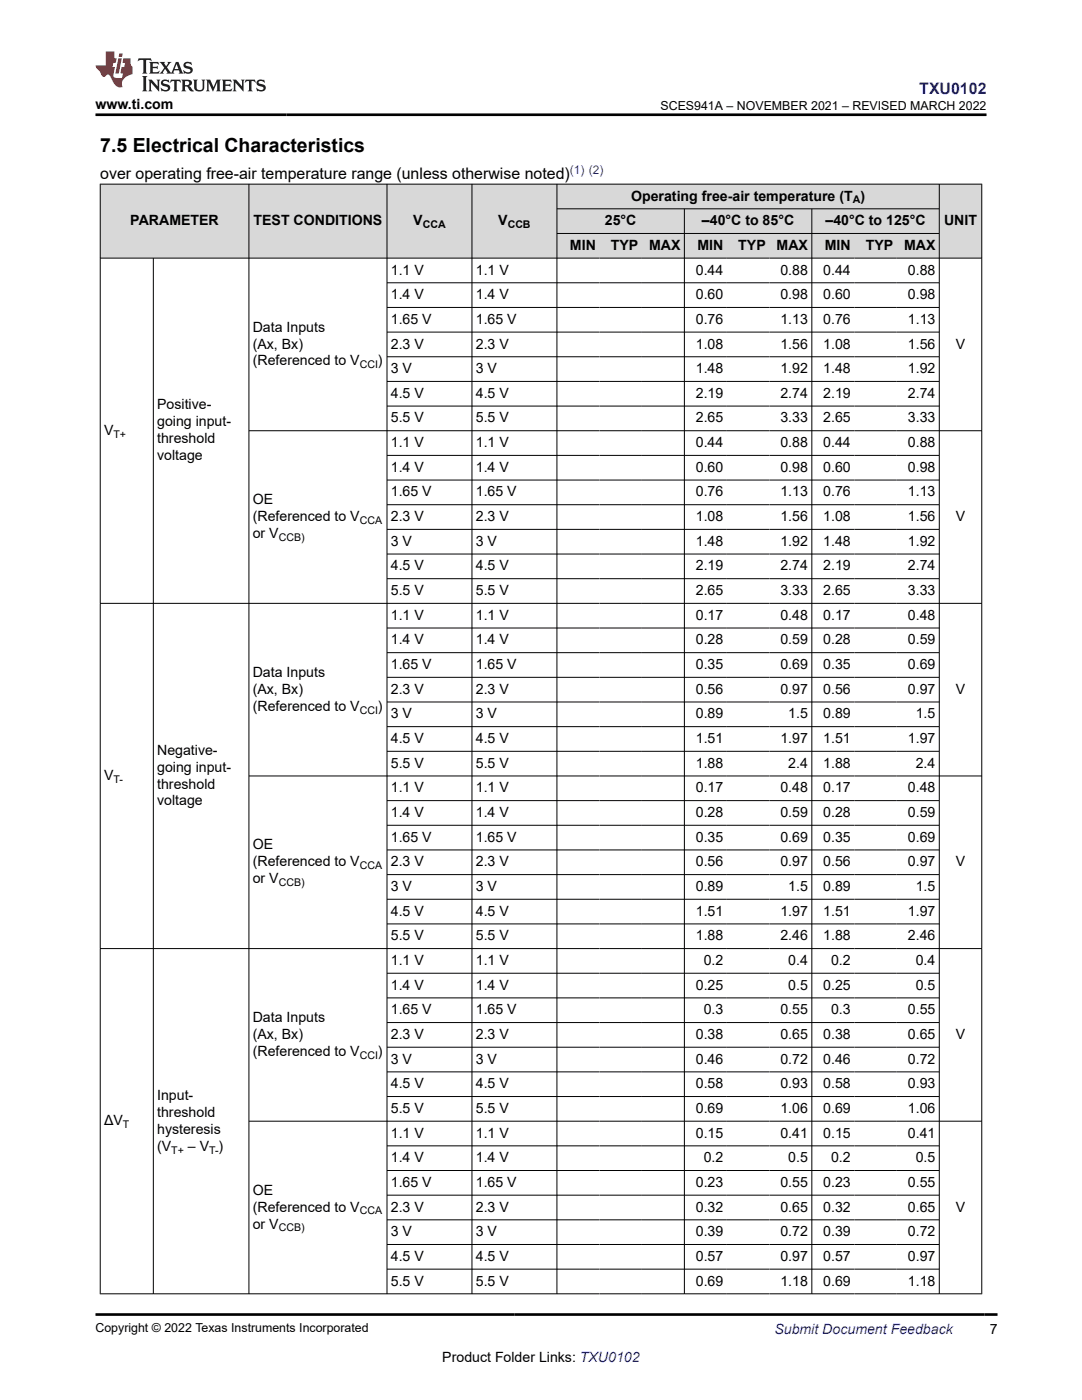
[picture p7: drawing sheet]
<svg xmlns="http://www.w3.org/2000/svg" width="216mm" height="279mm" viewBox="0 0 216 279" stroke-linecap="round" stroke-linejoin="round" font-family="sans-serif">
<g fill="#d8d8d8">
<path d="M20 36.8h175.9v4.9h-175.9z" fill-rule="evenodd"/>
<path d="M20.1 36.8h29.5v14.7h-29.5z" fill-rule="evenodd"/>
<path d="M49.7 36.8h27.5v14.7h-27.5z" fill-rule="evenodd"/>
<path d="M77.3 36.8h16.8v14.7h-16.8z" fill-rule="evenodd"/>
<path d="M94.2 36.8h16.9v14.7h-16.9z" fill-rule="evenodd"/>
<path d="M111.2 36.8h76.2v4.8h-76.2z" fill-rule="evenodd"/>
<path d="M187.5 36.8h8.3v14.7h-8.3z" fill-rule="evenodd"/>
<path d="M111.2 41.7h25.3v4.8h-25.3z" fill-rule="evenodd"/>
<path d="M136.6 41.7h25.3v4.8h-25.3z" fill-rule="evenodd"/>
<path d="M162.1 41.7h25.3v4.8h-25.3z" fill-rule="evenodd"/>
<path d="M111.2 46.7h8.4v4.8h-8.4z" fill-rule="evenodd"/>
<path d="M119.6 46.7h8.5v4.8h-8.5z" fill-rule="evenodd"/>
<path d="M128.1 46.7h8.4v4.8h-8.4z" fill-rule="evenodd"/>
<path d="M136.6 46.7h8.4v4.8h-8.4z" fill-rule="evenodd"/>
<path d="M145 46.7h8.5v4.8h-8.5z" fill-rule="evenodd"/>
<path d="M153.5 46.7h8.4v4.8h-8.4z" fill-rule="evenodd"/>
<path d="M162.1 46.7h8.4v4.8h-8.4z" fill-rule="evenodd"/>
<path d="M170.5 46.7h8.4v4.8h-8.4z" fill-rule="evenodd"/>
<path d="M178.9 46.7h8.5v4.8h-8.5z" fill-rule="evenodd"/>
</g>
<g fill="none" stroke="#000" stroke-width=".2">
<path d="M19.9 36.8h176.1M20 36.7v221.6M49.7 36.7v221.6M77.2 36.7v221.6M94.2 36.7v221.6M111.1 36.7v221.6M187.4 36.7v221.6M195.9 36.7v221.6M19.9 51.5h176.1M30.6 51.5v206.8M77.2 56.4h110.3M111.1 41.7h76.4"/>
<path d="M111.1 46.6h76.4M136.6 41.7v216.6M162 41.7v216.6M77.2 61.4h110.3M77.2 66.3h110.3M77.2 71.2h110.3M77.2 76.1h110.3M49.7 86h146.3M77.2 81h110.3M77.2 90.9h110.3M77.2 95.8h110.3M77.2 100.7h110.3"/>
<path d="M77.2 105.6h110.3M77.2 110.6h110.3M77.2 115.5h110.3M77.2 125.3h110.3M77.2 130.3h110.3M77.2 135.2h110.3M196 120.4h-176.1M49.7 154.9h146.3M77.2 140.1h110.3M77.2 145h110.3M77.2 149.9h110.3M77.2 159.8h110.3"/>
<path d="M77.2 164.7h110.3M77.2 169.6h110.3M77.2 174.5h110.3M77.2 179.5h110.3M77.2 184.4h110.3M77.2 194.2h110.3M77.2 199.2h110.3M196 189.3h-176.1M77.2 204.1h110.3M77.2 209h110.3M77.2 213.9h110.3M77.2 218.8h110.3"/>
<path d="M49.7 223.8h146.3M77.2 228.7h110.3M77.2 233.6h110.3M77.2 238.5h110.3M19.9 258.2h176.1M77.2 243.4h110.3M77.2 248.4h110.3M77.2 253.3h110.3"/>
</g>
<path d="M27.7 11.6l-.2 .6 .5-.2h.6v.1v2.2l-.2 .4h1l-.2-.4v-2.2v-.1h.5l.5 .2-.1-.6zM29.8 12.4l.2 .3v1.6l-.2 .4h1.9l.1-.6a1.08 1.08 0 0 1-1.3 .2v-.7h.6l.4 .2v-.7l-.4 .2h-.6v-.5l.2-.2a1 1 0 0 1 1 .3l-.1-.5zM31.8 12.4l1 1.1-1 1.2h.9l-.2-.2 .4-.8 .5 .8-.2 .2h1.6l-.2-.2 .1-.5h1l.1 .5-.1 .2h.9l-.2-.4-.8-1.9h-.5l-1 2.1-.8-1.1 .9-1h-.8l.2 .2-.5 .6-.3-.6 .1-.2zM35.2 12.8l.4 1h-.8zM36.8 12.5a.65 .65 0 0 0-.2 .7 .65 .65 0 0 0 .6 .5l.7 .1 .1 .3a.79 .79 0 0 1-.7 .4 .79 .79 0 0 1-.7-.5l.1 .7 .2-.1a.93 .93 0 0 0 1.1 0 .93 .93 0 0 0 .4-.9 1.46 1.46 0 0 0-1.2-.6l-.1-.3a1.09 1.09 0 0 1 1.2 .2l-.2-.6-.1 .1-.6-.2zM28.4 15.2l.2 .4v2.2l-.2 .4h1l-.2-.4v-2.2l.2-.4zM29.6 15.9l.2 .4v1.5l-.2 .4h.8l-.3-.4v-1.3l1.7 1.8v-2l.2-.4h-.8l.2 .2 .1 1.1-1.2-1.3zM32.3 16a.65 .65 0 0 0-.2 .8 .65 .65 0 0 0 .7 .4l.6 .2 .1 .2a.79 .79 0 0 1-.7 .4 .79 .79 0 0 1-.7-.5l.1 .7 .2-.1a.93 .93 0 0 0 1.1 .1 .93 .93 0 0 0 .4-1 1.46 1.46 0 0 0-1.2-.5l-.1-.4a1.09 1.09 0 0 1 1.2 .2l-.2-.6-.1 .1-.6-.1zM34.1 15.9l-.1 .6a.63 .63 0 0 1 .7-.3l.1 1.6-.3 .4h1l-.2-.4v-1.6a.66 .66 0 0 1 .8 .3l-.1-.6zM36.2 15.9l.2 .4v1.5l-.2 .4h.9l-.2-.2v-.7h.5l.1 .2a.79 .79 0 0 0 1.2 .6l-1-.9a.61 .61 0 0 0 .6-.6 .61 .61 0 0 0-.5-.7zM36.9 16.2h.2a.47 .47 0 0 1 .5 .1 .47 .47 0 0 1 .1 .5l-.2 .1-.6 .1zM38.5 15.9l.2 .2a2.27 2.27 0 0 0 .4 2 1.04 1.04 0 0 0 1.7-.7v-1.3l.2-.2h-.8l.2 .4v1.1a.6 .6 0 0 1-.6 .6 .6 .6 0 0 1-.6-.6v-1.1l.3-.4zM41.1 15.9l.2 .4v1.5l-.2 .4h.7l-.2-.4v-1.4l.9 1.9 .8-1.9v1.4l-.2 .4h1l-.3-.4v-1.5l.3-.4h-.8l-.7 1.5-.7-1.5zM44.3 15.9l.2 .4v1.5l-.2 .4h1.9l.1-.6a1.09 1.09 0 0 1-1.3 .2v-.7h.6l.4 .2v-.6l-.4 .2h-.6v-.6l.2-.1a1.01 1.01 0 0 1 1 .3l-.1-.6zM46.4 15.9l.3 .4v1.5l-.3 .4h.8l-.2-.4v-1.3l1.6 1.8v-2l.2-.4h-.7l.2 .2v1.1l-1.2-1.3zM49 15.9l-.1 .6a.63 .63 0 0 1 .8-.3v1.6l-.3 .4h1l-.2-.4v-1.6a.66 .66 0 0 1 .8 .3l-.1-.6zM51.4 16a.65 .65 0 0 0-.2 .8 .65 .65 0 0 0 .6 .4l.6 .2 .2 .2a.79 .79 0 0 1-.8 .4 .79 .79 0 0 1-.6-.5l.1 .7 .2-.1a.93 .93 0 0 0 1 .1 .93 .93 0 0 0 .5-1 1.46 1.46 0 0 0-1.3-.5l-.1-.4a1.09 1.09 0 0 1 1.3 .2l-.2-.6-.2 .1-.5-.1z" fill="#231f20"/>
<path d="M21.1 10.3v2.7h-2.1l.1 .4 .9 1a.95 .95 0 0 0 .9 .9 .59 .59 0 0 1 .6-.4 .59 .59 0 0 1 .5 .3l.4 .8a1.59 1.59 0 0 0 2.1 1.4 1.61 1.61 0 0 1 1-2.3l1-.3-.1-1.5a1.59 1.59 0 0 1-.4-1.7h-1.4l-.2 .9h.5l-.1 .9h-.5l-.2 .9v.3l.4 .1-.2 .9h-.6a.73 .73 0 0 1-1.1-.7l.3-1.5h-.5l.2-.9h.5l.2-.9h-.5v-1.3zM23.6 11.6l-.6 3.1h.7l.6-3.1zM23.8 10.7l-.1 .6h.7l.1-.6z" fill="#ed1c24"/>
<path d="M19.1 22.9h177.8M19.1 262.3h179.9" fill="none" stroke="#000" stroke-width=".53"/>
<text font-size="3.9" x="20" y="30.3">7.5 Electrical Characteristics</text>
<text font-size="3.2" fill="#00f" x="183.4" y="18.7">TXU0102</text>
<text font-size="3.2" x="20" y="35.7">over operating free-air temperature range (unless otherwise noted)</text>
<g font-size="2.8">
<text x="19.1" y="21.8">www.ti.com</text>
<text x="125.9" y="40">Operating free-air temperature (T )</text>
<text x="26" y="44.9">PARAMETER</text>
<text x="50.6" y="44.9">TEST CONDITIONS</text>
<text x="82.5" y="44.9">V</text>
<text x="99.4" y="44.9">V</text>
<text x="120.7" y="44.9">25°C</text>
<text x="140.1" y="44.9">–40°C to 85°C</text>
<text x="164.7" y="44.9">–40°C to 125°C</text>
<text x="188.4" y="44.9">UNIT</text>
<text x="113.7" y="49.9">MIN</text>
<text x="121.9" y="49.9">TYP</text>
<text x="129.5" y="49.9">MAX</text>
<text x="139.2" y="49.9">MIN</text>
<text x="147.3" y="49.9">TYP</text>
<text x="155" y="49.9">MAX</text>
<text x="164.6" y="49.9">MIN</text>
<text x="172.8" y="49.9">TYP</text>
<text x="180.4" y="49.9">MAX</text>
<text x="78" y="54.8">1.1 V</text>
<text x="78" y="59.7">1.4 V</text>
<text x="94.9" y="54.8">1.1 V</text>
<text x="94.9" y="59.7">1.4 V</text>
<text x="138.8" y="54.8">0.44</text>
<text x="138.8" y="59.7">0.60</text>
<text x="155.7" y="54.8">0.88</text>
<text x="155.7" y="59.7">0.98</text>
<text x="164.3" y="54.8">0.44</text>
<text x="164.3" y="59.7">0.60</text>
<text x="181.2" y="54.8">0.88</text>
<text x="181.2" y="59.7">0.98</text>
<text x="78" y="64.6">1.65 V</text>
<text x="94.9" y="64.6">1.65 V</text>
<text x="138.8" y="64.6">0.76</text>
<text x="155.7" y="64.6">1.13</text>
<text x="164.3" y="64.6">0.76</text>
<text x="181.2" y="64.6">1.13</text>
<text x="50.4" y="66.2">Data Inputs</text>
<text x="50.4" y="69.6">(Ax, Bx)</text>
<text x="78" y="69.6">2.3 V</text>
<text x="94.9" y="69.6">2.3 V</text>
<text x="138.8" y="69.6">1.08</text>
<text x="155.7" y="69.6">1.56</text>
<text x="164.3" y="69.6">1.08</text>
<text x="181.2" y="69.6">1.56</text>
<text x="190.7" y="69.6">V</text>
<text x="50.4" y="72.9">(Referenced to V</text>
<text x="75.4" y="72.9">)</text>
<text x="78" y="74.5">3 V</text>
<text x="94.9" y="74.5">3 V</text>
<text x="138.8" y="74.5">1.48</text>
<text x="155.7" y="74.5">1.92</text>
<text x="164.3" y="74.5">1.48</text>
<text x="181.2" y="74.5">1.92</text>
<text x="31.4" y="81.7">Positive-</text>
<text x="78" y="79.4">4.5 V</text>
<text x="94.9" y="79.4">4.5 V</text>
<text x="138.8" y="79.4">2.19</text>
<text x="155.7" y="79.4">2.74</text>
<text x="164.3" y="79.4">2.19</text>
<text x="181.2" y="79.4">2.74</text>
<text x="20.8" y="86.8">V</text>
<text x="31.4" y="85.1">going input-</text>
<text x="31.4" y="88.5">threshold</text>
<text x="78" y="84.3">5.5 V</text>
<text x="78" y="89.2">1.1 V</text>
<text x="94.9" y="84.3">5.5 V</text>
<text x="94.9" y="89.2">1.1 V</text>
<text x="138.8" y="84.3">2.65</text>
<text x="138.8" y="89.2">0.44</text>
<text x="155.7" y="84.3">3.33</text>
<text x="155.7" y="89.2">0.88</text>
<text x="164.3" y="84.3">2.65</text>
<text x="164.3" y="89.2">0.44</text>
<text x="181.2" y="84.3">3.33</text>
<text x="181.2" y="89.2">0.88</text>
<text x="31.4" y="91.9">voltage</text>
<text x="78" y="94.2">1.4 V</text>
<text x="94.9" y="94.2">1.4 V</text>
<text x="138.8" y="94.2">0.60</text>
<text x="155.7" y="94.2">0.98</text>
<text x="164.3" y="94.2">0.60</text>
<text x="181.2" y="94.2">0.98</text>
<text x="50.4" y="100.6">OE</text>
<text x="78" y="99.1">1.65 V</text>
<text x="94.9" y="99.1">1.65 V</text>
<text x="138.8" y="99.1">0.76</text>
<text x="155.7" y="99.1">1.13</text>
<text x="164.3" y="99.1">0.76</text>
<text x="181.2" y="99.1">1.13</text>
<text x="50.4" y="107.4">or V</text>
<text x="50.4" y="104">(Referenced to V</text>
<text x="78" y="104">2.3 V</text>
<text x="94.9" y="104">2.3 V</text>
<text x="138.8" y="104">1.08</text>
<text x="155.7" y="104">1.56</text>
<text x="164.3" y="104">1.08</text>
<text x="181.2" y="104">1.56</text>
<text x="190.7" y="104">V</text>
<text x="78" y="108.9">3 V</text>
<text x="78" y="113.8">4.5 V</text>
<text x="94.9" y="108.9">3 V</text>
<text x="94.9" y="113.8">4.5 V</text>
<text x="138.8" y="108.9">1.48</text>
<text x="138.8" y="113.8">2.19</text>
<text x="155.7" y="108.9">1.92</text>
<text x="155.7" y="113.8">2.74</text>
<text x="164.3" y="108.9">1.48</text>
<text x="164.3" y="113.8">2.19</text>
<text x="181.2" y="108.9">1.92</text>
<text x="181.2" y="113.8">2.74</text>
<text x="78" y="118.8">5.5 V</text>
<text x="94.9" y="118.8">5.5 V</text>
<text x="138.8" y="118.8">2.65</text>
<text x="155.7" y="118.8">3.33</text>
<text x="164.3" y="118.8">2.65</text>
<text x="181.2" y="118.8">3.33</text>
<text x="78" y="123.7">1.1 V</text>
<text x="94.9" y="123.7">1.1 V</text>
<text x="138.8" y="123.7">0.17</text>
<text x="155.7" y="123.7">0.48</text>
<text x="164.3" y="123.7">0.17</text>
<text x="181.2" y="123.7">0.48</text>
<text x="78" y="128.6">1.4 V</text>
<text x="94.9" y="128.6">1.4 V</text>
<text x="138.8" y="128.6">0.28</text>
<text x="155.7" y="128.6">0.59</text>
<text x="164.3" y="128.6">0.28</text>
<text x="181.2" y="128.6">0.59</text>
<text x="50.4" y="135.1">Data Inputs</text>
<text x="78" y="133.5">1.65 V</text>
<text x="94.9" y="133.5">1.65 V</text>
<text x="138.8" y="133.5">0.35</text>
<text x="155.7" y="133.5">0.69</text>
<text x="164.3" y="133.5">0.35</text>
<text x="181.2" y="133.5">0.69</text>
<text x="50.4" y="138.4">(Ax, Bx)</text>
<text x="50.4" y="141.8">(Referenced to V</text>
<text x="75.4" y="141.8">)</text>
<text x="78" y="138.4">2.3 V</text>
<text x="78" y="143.4">3 V</text>
<text x="94.9" y="138.4">2.3 V</text>
<text x="94.9" y="143.4">3 V</text>
<text x="138.8" y="138.4">0.56</text>
<text x="138.8" y="143.4">0.89</text>
<text x="155.7" y="138.4">0.97</text>
<text x="157.3" y="143.4">1.5</text>
<text x="164.3" y="138.4">0.56</text>
<text x="164.3" y="143.4">0.89</text>
<text x="181.2" y="138.4">0.97</text>
<text x="182.7" y="143.4">1.5</text>
<text x="190.7" y="138.4">V</text>
<text x="78" y="148.3">4.5 V</text>
<text x="94.9" y="148.3">4.5 V</text>
<text x="138.8" y="148.3">1.51</text>
<text x="155.7" y="148.3">1.97</text>
<text x="164.3" y="148.3">1.51</text>
<text x="181.2" y="148.3">1.97</text>
<text x="20.8" y="155.7">V</text>
<text x="31.4" y="150.6">Negative-</text>
<text x="31.4" y="154">going input-</text>
<text x="78" y="153.2">5.5 V</text>
<text x="94.9" y="153.2">5.5 V</text>
<text x="138.8" y="153.2">1.88</text>
<text x="157.3" y="153.2">2.4</text>
<text x="164.3" y="153.2">1.88</text>
<text x="182.7" y="153.2">2.4</text>
<text x="31.4" y="157.4">threshold</text>
<text x="31.4" y="160.8">voltage</text>
<text x="78" y="158.1">1.1 V</text>
<text x="94.9" y="158.1">1.1 V</text>
<text x="138.8" y="158.1">0.17</text>
<text x="155.7" y="158.1">0.48</text>
<text x="164.3" y="158.1">0.17</text>
<text x="181.2" y="158.1">0.48</text>
<text x="78" y="163.1">1.4 V</text>
<text x="78" y="168">1.65 V</text>
<text x="94.9" y="163.1">1.4 V</text>
<text x="94.9" y="168">1.65 V</text>
<text x="138.8" y="163.1">0.28</text>
<text x="138.8" y="168">0.35</text>
<text x="155.7" y="163.1">0.59</text>
<text x="155.7" y="168">0.69</text>
<text x="164.3" y="163.1">0.28</text>
<text x="164.3" y="168">0.35</text>
<text x="181.2" y="163.1">0.59</text>
<text x="181.2" y="168">0.69</text>
<text x="50.4" y="169.5">OE</text>
<text x="50.4" y="172.9">(Referenced to V</text>
<text x="78" y="172.9">2.3 V</text>
<text x="94.9" y="172.9">2.3 V</text>
<text x="138.8" y="172.9">0.56</text>
<text x="155.7" y="172.9">0.97</text>
<text x="164.3" y="172.9">0.56</text>
<text x="181.2" y="172.9">0.97</text>
<text x="190.7" y="172.9">V</text>
<text x="50.4" y="176.3">or V</text>
<text x="78" y="177.8">3 V</text>
<text x="94.9" y="177.8">3 V</text>
<text x="138.8" y="177.8">0.89</text>
<text x="157.3" y="177.8">1.5</text>
<text x="164.3" y="177.8">0.89</text>
<text x="182.7" y="177.8">1.5</text>
<text x="78" y="182.7">4.5 V</text>
<text x="94.9" y="182.7">4.5 V</text>
<text x="138.8" y="182.7">1.51</text>
<text x="155.7" y="182.7">1.97</text>
<text x="164.3" y="182.7">1.51</text>
<text x="181.2" y="182.7">1.97</text>
<text x="78" y="187.7">5.5 V</text>
<text x="94.9" y="187.7">5.5 V</text>
<text x="138.8" y="187.7">1.88</text>
<text x="155.7" y="187.7">2.46</text>
<text x="164.3" y="187.7">1.88</text>
<text x="181.2" y="187.7">2.46</text>
<text x="78" y="197.5">1.4 V</text>
<text x="78" y="192.6">1.1 V</text>
<text x="94.9" y="192.6">1.1 V</text>
<text x="94.9" y="197.5">1.4 V</text>
<text x="138.8" y="197.5">0.25</text>
<text x="140.4" y="192.6">0.2</text>
<text x="157.3" y="192.6">0.4</text>
<text x="157.3" y="197.5">0.5</text>
<text x="164.3" y="197.5">0.25</text>
<text x="165.8" y="192.6">0.2</text>
<text x="182.7" y="192.6">0.4</text>
<text x="182.7" y="197.5">0.5</text>
<text x="50.4" y="204">Data Inputs</text>
<text x="78" y="202.4">1.65 V</text>
<text x="94.9" y="202.4">1.65 V</text>
<text x="140.4" y="202.4">0.3</text>
<text x="155.7" y="202.4">0.55</text>
<text x="165.8" y="202.4">0.3</text>
<text x="181.2" y="202.4">0.55</text>
<text x="50.4" y="207.3">(Ax, Bx)</text>
<text x="78" y="207.3">2.3 V</text>
<text x="94.9" y="207.3">2.3 V</text>
<text x="138.8" y="207.3">0.38</text>
<text x="155.7" y="207.3">0.65</text>
<text x="164.3" y="207.3">0.38</text>
<text x="181.2" y="207.3">0.65</text>
<text x="190.7" y="207.3">V</text>
<text x="50.4" y="210.7">(Referenced to V</text>
<text x="75.4" y="210.7">)</text>
<text x="78" y="212.3">3 V</text>
<text x="94.9" y="212.3">3 V</text>
<text x="138.8" y="212.3">0.46</text>
<text x="155.7" y="212.3">0.72</text>
<text x="164.3" y="212.3">0.46</text>
<text x="181.2" y="212.3">0.72</text>
<text x="31.4" y="219.5">Input-</text>
<text x="78" y="217.2">4.5 V</text>
<text x="94.9" y="217.2">4.5 V</text>
<text x="138.8" y="217.2">0.58</text>
<text x="155.7" y="217.2">0.93</text>
<text x="164.3" y="217.2">0.58</text>
<text x="181.2" y="217.2">0.93</text>
<text x="20.8" y="224.6">ΔV</text>
<text x="31.4" y="222.9">threshold</text>
<text x="31.4" y="226.3">hysteresis</text>
<text x="78" y="222.1">5.5 V</text>
<text x="78" y="227">1.1 V</text>
<text x="94.9" y="222.1">5.5 V</text>
<text x="94.9" y="227">1.1 V</text>
<text x="138.8" y="222.1">0.69</text>
<text x="138.8" y="227">0.15</text>
<text x="155.7" y="222.1">1.06</text>
<text x="155.7" y="227">0.41</text>
<text x="164.3" y="222.1">0.69</text>
<text x="164.3" y="227">0.15</text>
<text x="181.2" y="222.1">1.06</text>
<text x="181.2" y="227">0.41</text>
<text x="31.4" y="229.7">(V</text>
<text x="37.5" y="229.7">– V )</text>
<text x="78" y="232">1.4 V</text>
<text x="94.9" y="232">1.4 V</text>
<text x="140.4" y="232">0.2</text>
<text x="157.3" y="232">0.5</text>
<text x="165.8" y="232">0.2</text>
<text x="182.7" y="232">0.5</text>
<text x="50.4" y="238.4">OE</text>
<text x="78" y="236.9">1.65 V</text>
<text x="94.9" y="236.9">1.65 V</text>
<text x="138.8" y="236.9">0.23</text>
<text x="155.7" y="236.9">0.55</text>
<text x="164.3" y="236.9">0.23</text>
<text x="181.2" y="236.9">0.55</text>
<text x="50.4" y="245.2">or V</text>
<text x="50.4" y="241.8">(Referenced to V</text>
<text x="78" y="241.8">2.3 V</text>
<text x="94.9" y="241.8">2.3 V</text>
<text x="138.8" y="241.8">0.32</text>
<text x="155.7" y="241.8">0.65</text>
<text x="164.3" y="241.8">0.32</text>
<text x="181.2" y="241.8">0.65</text>
<text x="190.7" y="241.8">V</text>
<text x="78" y="246.7">3 V</text>
<text x="78" y="251.6">4.5 V</text>
<text x="94.9" y="246.7">3 V</text>
<text x="94.9" y="251.6">4.5 V</text>
<text x="138.8" y="246.7">0.39</text>
<text x="138.8" y="251.6">0.57</text>
<text x="155.7" y="246.7">0.72</text>
<text x="155.7" y="251.6">0.97</text>
<text x="164.3" y="246.7">0.39</text>
<text x="164.3" y="251.6">0.57</text>
<text x="181.2" y="246.7">0.72</text>
<text x="181.2" y="251.6">0.97</text>
<text x="78" y="256.6">5.5 V</text>
<text x="94.9" y="256.6">5.5 V</text>
<text x="138.8" y="256.6">0.69</text>
<text x="155.7" y="256.6">1.18</text>
<text x="164.3" y="256.6">0.69</text>
<text x="181.2" y="256.6">1.18</text>
<text x="197.5" y="266.1">7</text>
<text x="88.3" y="271.7">Product Folder Links: TXU0102</text>
</g>
<text font-size="2.8" fill="#00f" x="154.5" y="266.2">Submit Document Feedback</text>
<g font-size="2.5">
<text x="131.8" y="21.9">SCES941A – NOVEMBER 2021 – REVISED MARCH 2022</text>
<text x="19.1" y="265.9">Copyright © 2022 Texas Instruments Incorporated</text>
</g>
<text font-size="2.4" fill="#00f" x="113.7" y="34.6">(1) (2)</text>
<g font-size="2.1">
<text x="170.2" y="40.6">A</text>
<text x="84.3" y="45.5">CCA</text>
<text x="101.3" y="45.5">CCB</text>
<text x="71.8" y="73.5">CCI</text>
<text x="22.6" y="87.3">T+</text>
<text x="55.6" y="108">CCB)</text>
<text x="71.8" y="104.6">CCA</text>
<text x="71.8" y="142.4">CCI</text>
<text x="22.6" y="156.2">T-</text>
<text x="71.8" y="173.5">CCA</text>
<text x="55.6" y="176.8">CCB)</text>
<text x="71.8" y="211.3">CCI</text>
<text x="24.5" y="225.1">T</text>
<text x="34.2" y="230.2">T+</text>
<text x="41.7" y="230.2">T-</text>
<text x="55.6" y="245.7">CCB)</text>
<text x="71.8" y="242.4">CCA</text>
</g>
</svg>
